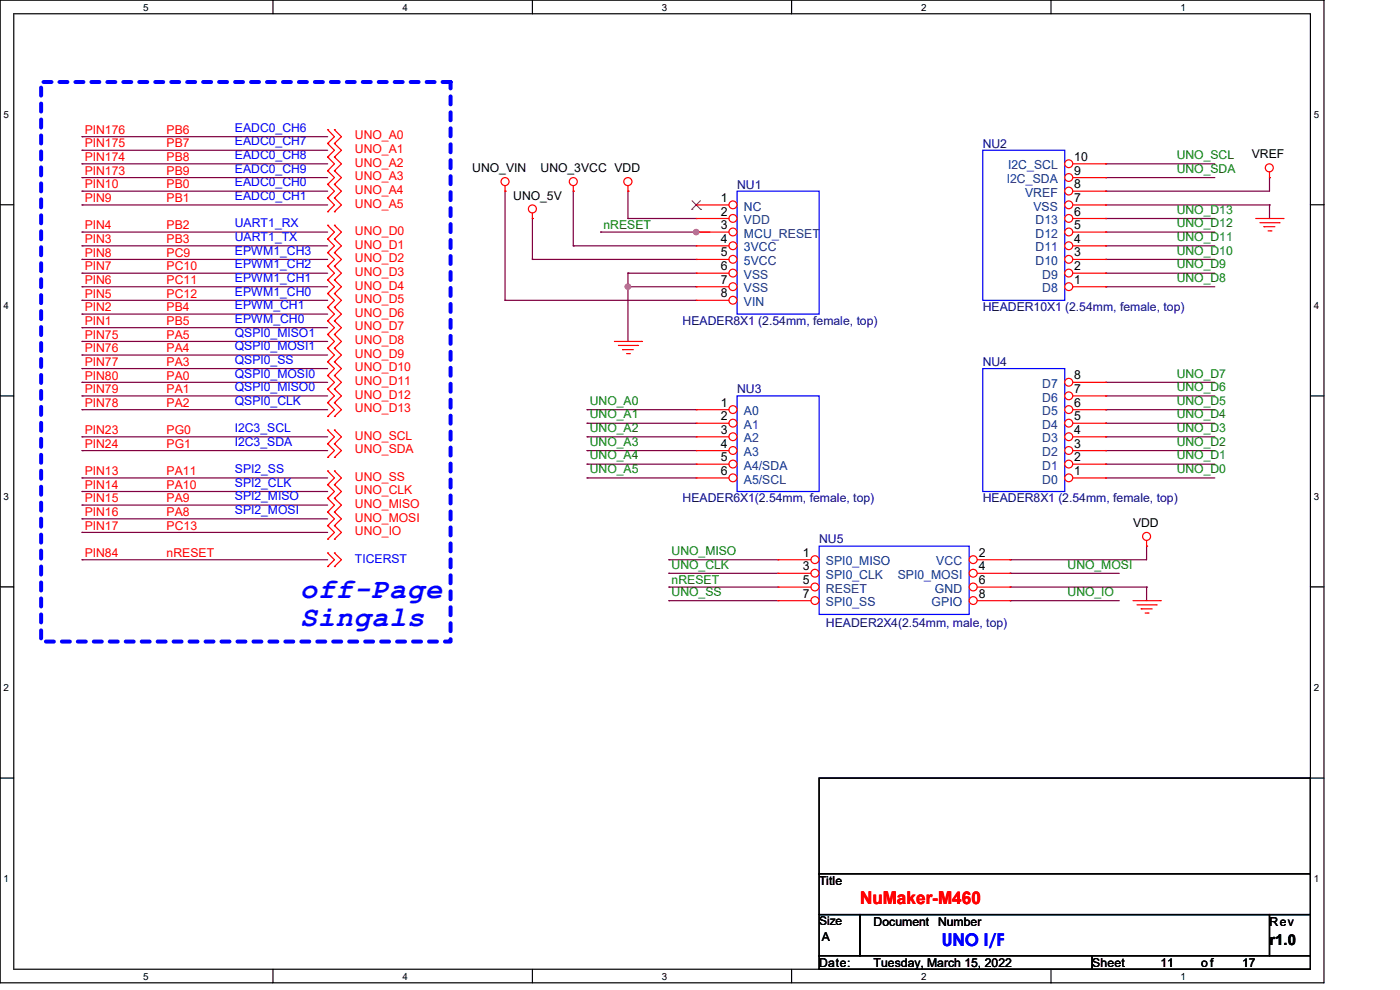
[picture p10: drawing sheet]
<svg xmlns="http://www.w3.org/2000/svg" width="297mm" height="210mm" viewBox="0 0 297 210" stroke-linecap="round" stroke-linejoin="round" font-family="sans-serif">
<path d="M0 0h280.9v208.5h-280.9zM2.9 2.9h275.1v202.7h-275.1z" fill="none" stroke="#000" stroke-width=".25"/>
<g fill="#fff">
<path d="M30.4 .3h1.1v2.4h-1.1z"/>
<path d="M30.4 205.9h1.1v2.3h-1.1z"/>
</g>
<path d="M57.9 0v2.9M57.9 205.6v2.9" fill="none" stroke="#000" stroke-width=".25"/>
<g fill="#fff">
<path d="M85.4 .3h1.1v2.4h-1.1z"/>
<path d="M85.4 205.9h1.1v2.3h-1.1z"/>
</g>
<path d="M112.9 0v2.9M112.9 205.6v2.9" fill="none" stroke="#000" stroke-width=".25"/>
<g fill="#fff">
<path d="M140.4 .3h1.2v2.4h-1.2z"/>
<path d="M140.4 205.9h1.2v2.3h-1.2z"/>
</g>
<path d="M167.9 0v2.9M167.9 205.6v2.9" fill="none" stroke="#000" stroke-width=".25"/>
<g fill="#fff">
<path d="M195.4 .3h1.2v2.4h-1.2z"/>
<path d="M195.4 205.9h1.2v2.3h-1.2z"/>
</g>
<path d="M223 0v2.9M223 205.6v2.9" fill="none" stroke="#000" stroke-width=".25"/>
<g fill="#fff">
<path d="M250.4 .3h1.2v2.4h-1.2z"/>
<path d="M250.4 205.9h1.2v2.3h-1.2z"/>
<path d="M.8 23.2h1.1v2.3h-1.1z"/>
<path d="M278.7 23.2h1.2v2.3h-1.2z"/>
<path d="M.8 63.7h1.1v2.3h-1.1z"/>
<path d="M278.7 63.7h1.2v2.3h-1.2z"/>
</g>
<path d="M0 43.4h2.9M278 43.4h2.9" fill="none" stroke="#000" stroke-width=".25"/>
<g fill="#fff">
<path d="M.8 104.2h1.1v2.4h-1.1z"/>
<path d="M278.7 104.2h1.2v2.4h-1.2z"/>
</g>
<path d="M0 84h2.9M278 84h2.9" fill="none" stroke="#000" stroke-width=".25"/>
<g fill="#fff">
<path d="M.8 144.7h1.1v2.4h-1.1z"/>
<path d="M278.7 144.7h1.2v2.4h-1.2z"/>
</g>
<path d="M0 124.5h2.9M278 124.5h2.9" fill="none" stroke="#000" stroke-width=".25"/>
<g fill="#fff">
<path d="M.8 185.3h1.1v2.3h-1.1z"/>
<path d="M278.7 185.3h1.2v2.3h-1.2z"/>
</g>
<path d="M0 165.1h2.9M173.8 165.1h104.2v20.2h-104.2zM278 165.1h2.9M173.8 185.3h104.2v8.7h-104.2zM173.8 194h8.7v8.7h-8.7zM182.5 194h86.8v8.7h-86.8zM269.3 194h8.7v8.7h-8.7zM173.8 202.7h57.9v2.9h-57.9zM231.7 202.7h46.3v2.9h-46.3z" fill="none" stroke="#000" stroke-width=".25"/>
<path d="M8.7 17.4h86.9v118.7h-86.9z" fill="none" stroke="#00f" stroke-width=".85" stroke-dasharray="1.7 1.7"/>
<g fill="none" stroke="#800040" stroke-width=".25">
<path d="M17.4 37.7h.1M17.4 34.8h.1M17.4 31.9h.1M17.4 29h.1M17.4 37.7h52.1M17.4 34.8h52.1M17.4 31.9h52.1M17.4 29h52.1M234.6 34.8h.1M234.6 37.7h.1M234.6 37.7h23.1M234.6 34.8h23.1"/>
<path d="M269.3 37.7h.1M269.3 37.7v2.9h-34.7M17.4 43.5h.1M17.4 40.6h.1M17.4 49.2h.1M17.4 52.2h.1M17.4 55h.1M17.4 58h.1M17.4 43.5h52.1M17.4 40.6h52.1M17.4 49.2h52.1M17.4 52.2h52.1"/>
<path d="M17.4 55h52.1M17.4 58h52.1M107.1 40.6h.1M107.1 40.6v23.1M112.9 55h.1M112.9 46.4h.1M112.9 55h34.8M112.9 46.4v8.6M121.6 52.2h.1M121.6 40.6h.1M121.6 52.2h26.1M121.6 40.6v11.6"/>
<path d="M127.4 49.2h.1M127.4 49.2h23.2M133.2 46.4h.1M133.2 40.6h.1M133.2 58h.1M133.2 58h14.5M133.2 46.4h14.5M133.2 40.6v5.8M133.2 58v14.4M147.7 49.2h.1M234.6 43.5h.1M234.6 46.4h.1"/>
<path d="M234.6 49.2h.1M234.6 52.2h.1M234.6 55h.1M234.6 58h.1M234.6 40.6h.1M234.6 43.5h34.7M234.6 49.2h23.1M234.6 52.2h23.1M234.6 55h23.1M234.6 58h23.1M234.6 46.4h23.1M269.3 43.5h.1"/>
<path d="M269.3 43.5v2.9M17.4 72.4h.1M17.4 75.3h.1M17.4 78.2h.1M17.4 60.8h.1M17.4 63.7h.1M17.4 66.6h.1M17.4 69.5h.1M17.4 72.4h52.1M17.4 75.3h52.1M17.4 78.2h52.1M17.4 60.8h52.1"/>
<path d="M17.4 63.7h52.1M17.4 66.6h52.1M17.4 69.5h52.1M107.1 63.7h.1M107.1 63.7h40.6M133.2 60.8h.1M133.2 60.8h14.5M234.6 60.8h.1M234.6 60.8h23.1M17.4 92.7h.1M17.4 95.6h.1M17.4 81.1h.1"/>
<path d="M17.4 84h.1M17.4 86.9h.1M17.4 92.7h52.1M17.4 95.6h52.1M17.4 81.1h52.1M17.4 84h52.1M17.4 86.9h52.1M124.5 86.9h.1M124.5 89.8h.1M124.5 92.7h.1M124.5 95.6h.1M124.5 98.5h.1"/>
<path d="M124.5 92.7h23.2M124.5 95.6h23.2M124.5 86.9h23.2M124.5 89.8h23.2M124.5 98.5h23.2M234.6 81.1h.1M234.6 84h.1M234.6 86.9h.1M234.6 89.8h.1M234.6 92.7h.1M234.6 95.6h.1M234.6 98.5h.1"/>
<path d="M234.6 92.7h23.1M234.6 95.6h23.1M234.6 81.1h23.1M234.6 84h23.1M234.6 86.9h23.1M234.6 89.8h23.1M234.6 98.5h23.1M17.4 101.4h.1M17.4 104.3h.1M17.4 107.1h.1M17.4 110.1h.1M17.4 112.9h.1"/>
<path d="M17.4 118.7h.1M17.4 101.4h52.1M17.4 104.3h52.1M17.4 107.1h52.1M17.4 110.1h52.1M17.4 112.9h52.1M17.4 118.7h52.1M124.5 101.4h.1M124.5 101.4h23.2M141.9 118.7h.1M141.9 118.7h23.2M214.3 118.7h.1"/>
<path d="M234.6 101.4h.1M234.6 101.4h23.1M243.2 115.9h.1M243.2 115.9v2.8h-28.9M141.9 121.6h.1M141.9 124.5h.1M141.9 127.4h.1M141.9 121.6h23.2M141.9 124.5h23.2M141.9 127.4h23.2M214.3 121.6h.1M214.3 124.5h.1"/>
<path d="M214.3 127.4h.1M214.3 121.6h23.1M214.3 124.5h28.9M214.3 127.4h23.1M243.2 124.5h.1M243.2 124.5v2.9"/>
</g>
<g fill="#f0f" stroke="#f0f" stroke-width=".25">
<circle cx="133.2" cy="60.8" r=".56"/>
<circle cx="147.7" cy="49.2" r=".56"/>
</g>
<g fill="none" stroke="#f00" stroke-width=".25">
<path d="M69.5 39.1h.1M69.5 36.2h.1M69.5 33.3h.1M69.5 30.4h.1M69.5 27.5h.1M69.5 39.1l1.5 1.5-1.5 1.4M69.5 36.2l1.5 1.5-1.5 1.4M69.5 33.3l1.5 1.5-1.5 1.4M69.5 30.4l1.5 1.5-1.5 1.4M69.5 27.5l1.5 1.5-1.5 1.4M71 39.1h.1M71 36.2h.1"/>
<path d="M71 33.3h.1M71 30.4h.1M71 27.5h.1M71 39.1l1.4 1.5-1.4 1.4M71 36.2l1.4 1.5-1.4 1.4M71 33.3l1.4 1.5-1.4 1.4M71 30.4l1.4 1.5-1.4 1.4M71 27.5l1.4 1.5-1.4 1.4M107.1 39.4v1.2M121.6 39.4v1.2M133.2 39.4v1.2M269.3 37.7h.1"/>
<path d="M269.3 36.5v1.2M69.5 42h.1M69.5 44.9h.1M69.5 50.7h.1M69.5 47.8h.1M69.5 53.6h.1M69.5 56.5h.1M69.5 59.4h.1M69.5 42l1.5 1.5-1.5 1.4M69.5 47.8l1.5 1.4-1.5 1.5M69.5 50.7l1.5 1.5-1.5 1.4M69.5 53.6l1.5 1.4-1.5 1.5"/>
<path d="M69.5 56.5l1.5 1.5-1.5 1.4M69.5 59.4l1.5 1.4-1.5 1.5M71 42h.1M71 44.9h.1M71 50.7h.1M71 47.8h.1M71 53.6h.1M71 56.5h.1M71 59.4h.1M71 42l1.4 1.5-1.4 1.4M71 47.8l1.4 1.4-1.4 1.5M71 50.7l1.4 1.5-1.4 1.4"/>
<path d="M71 53.6l1.4 1.4-1.4 1.5M71 56.5l1.4 1.5-1.4 1.4M71 59.4l1.4 1.4-1.4 1.5M107.1 40.6h.1M112.9 46.4h.1M112.9 45.2v1.2M121.6 40.6h.1M133.2 40.6h.1M266.4 46.4h5.8M267.3 47.2h4.1M268.1 48.1h.1M268.1 48.1h2.4"/>
<path d="M269 49h.6M269.6 49h.1M271.4 47.2h.1M272.2 46.4h.1M69.5 73.9h.1M69.5 71h.1M69.5 76.8h.1M69.5 79.7h.1M69.5 62.3h.1M69.5 65.2h.1M69.5 68.1h.1M69.5 71l1.5 1.4-1.5 1.5"/>
<path d="M69.5 73.9l1.5 1.4-1.5 1.5M69.5 76.8l1.5 1.4-1.5 1.5M69.5 62.3l1.5 1.4-1.5 1.5M69.5 65.2l1.5 1.4-1.5 1.5M69.5 68.1l1.5 1.4-1.5 1.5M69.5 79.7l1.5 1.4-1.5 1.4M71 73.9h.1M71 71h.1M71 76.8h.1M71 79.7h.1M71 62.3h.1M71 65.2h.1"/>
<path d="M71 68.1h.1M71 71l1.4 1.4-1.4 1.5M71 73.9l1.4 1.4-1.4 1.5M71 76.8l1.4 1.4-1.4 1.5M71 62.3l1.4 1.4-1.4 1.5M71 65.2l1.4 1.4-1.4 1.5M71 68.1l1.4 1.4-1.4 1.5M71 79.7l1.4 1.4-1.4 1.4M130.3 72.4h5.8M131.2 73.3h4.1M132.1 74.2h.1M132.1 74.2h2.3"/>
<path d="M132.9 75h.6M133.5 75h.1M135.3 73.3h.1M136.1 72.4h.1M69.5 99.9h.1M69.5 94.1h.1M69.5 91.2h.1M69.5 97h.1M69.5 82.5h.1M69.5 85.4h.1M69.5 88.3h.1M69.5 99.9l1.5 1.5-1.5 1.4"/>
<path d="M69.5 91.2l1.5 1.5-1.5 1.4M69.5 94.1l1.5 1.5-1.5 1.4M69.5 82.5l1.5 1.5-1.5 1.4M69.5 85.4l1.5 1.5-1.5 1.4M71 99.9h.1M71 94.1h.1M71 91.2h.1M71 97h.1M71 82.5h.1M71 85.4h.1M71 88.3h.1M71 99.9l1.4 1.5-1.4 1.4"/>
<path d="M71 91.2l1.4 1.5-1.4 1.4M71 94.1l1.4 1.5-1.4 1.4M71 82.5l1.4 1.5-1.4 1.4M71 85.4l1.4 1.5-1.4 1.4M69.5 102.8h.1M69.5 105.7h.1M69.5 108.6h.1M69.5 111.5h.1M69.5 114.4h.1M69.5 117.3h.1M69.5 102.8l1.5 1.5-1.5 1.4M69.5 105.7l1.5 1.4-1.5 1.5"/>
<path d="M69.5 108.6l1.5 1.5-1.5 1.4M69.5 111.5l1.5 1.4-1.5 1.5M69.5 117.3l1.5 1.4-1.5 1.5M71 102.8h.1M71 105.7h.1M71 108.6h.1M71 111.5h.1M71 114.4h.1M71 117.3h.1M71 102.8l1.4 1.5-1.4 1.4M71 105.7l1.4 1.4-1.4 1.5M71 108.6l1.4 1.5-1.4 1.4"/>
<path d="M71 111.5l1.4 1.4-1.4 1.5M71 117.3l1.4 1.4-1.4 1.5M243.2 115.9h.1M243.2 114.7v1.2M69.5 120.2h.1M71 120.2h.1M240.4 127.4h5.8M241.2 128.3h4.1M242.1 129.2h.1M242.1 129.2h2.3M243 130h.5M243.5 130h.1"/>
<path d="M245.3 128.3h.1M246.2 127.4h.1"/>
<circle cx="107.1" cy="38.5" r=".85"/>
<circle cx="121.6" cy="38.5" r=".85"/>
<circle cx="133.2" cy="38.5" r=".86"/>
<circle cx="269.3" cy="35.6" r=".85"/>
<circle cx="112.9" cy="44.3" r=".85"/>
<circle cx="243.2" cy="113.8" r=".85"/>
</g>
<path d="M208.5 78.2h17.4v26.1h-17.4z" fill="none" stroke="#00f" stroke-width=".25"/>
<circle cx="226.7" cy="101.4" r=".84" fill="#fff" stroke="#f00" stroke-width=".25"/>
<path d="M227.6 101.4h7M234.6 101.4h.1" fill="none" stroke="#f00" stroke-width=".25"/>
<circle cx="226.7" cy="98.5" r=".84" fill="#fff" stroke="#f00" stroke-width=".25"/>
<path d="M227.6 98.5h7M234.6 98.5h.1" fill="none" stroke="#f00" stroke-width=".25"/>
<circle cx="226.7" cy="95.6" r=".84" fill="#fff" stroke="#f00" stroke-width=".25"/>
<path d="M227.6 95.6h7M234.6 95.6h.1" fill="none" stroke="#f00" stroke-width=".25"/>
<circle cx="226.7" cy="92.7" r=".84" fill="#fff" stroke="#f00" stroke-width=".25"/>
<path d="M227.6 92.7h7M234.6 92.7h.1" fill="none" stroke="#f00" stroke-width=".25"/>
<circle cx="226.7" cy="89.8" r=".84" fill="#fff" stroke="#f00" stroke-width=".25"/>
<path d="M227.6 89.8h7M234.6 89.8h.1" fill="none" stroke="#f00" stroke-width=".25"/>
<circle cx="226.7" cy="86.9" r=".84" fill="#fff" stroke="#f00" stroke-width=".25"/>
<path d="M227.6 86.9h7M234.6 86.9h.1" fill="none" stroke="#f00" stroke-width=".25"/>
<circle cx="226.7" cy="84" r=".84" fill="#fff" stroke="#f00" stroke-width=".25"/>
<path d="M227.6 84h7M234.6 84h.1" fill="none" stroke="#f00" stroke-width=".25"/>
<circle cx="226.7" cy="81.1" r=".84" fill="#fff" stroke="#f00" stroke-width=".25"/>
<path d="M227.6 81.1h7M234.6 81.1h.1" fill="none" stroke="#f00" stroke-width=".25"/>
<path d="M156.4 84h17.4v20.3h-17.4z" fill="none" stroke="#00f" stroke-width=".25"/>
<circle cx="155.5" cy="86.9" r=".84" fill="#fff" stroke="#f00" stroke-width=".25"/>
<path d="M147.7 86.9h.1M147.7 86.9h6.9" fill="none" stroke="#f00" stroke-width=".25"/>
<circle cx="155.5" cy="89.8" r=".84" fill="#fff" stroke="#f00" stroke-width=".25"/>
<path d="M147.7 89.8h.1M147.7 89.8h6.9" fill="none" stroke="#f00" stroke-width=".25"/>
<circle cx="155.5" cy="92.7" r=".84" fill="#fff" stroke="#f00" stroke-width=".25"/>
<path d="M147.7 92.7h.1M147.7 92.7h6.9" fill="none" stroke="#f00" stroke-width=".25"/>
<circle cx="155.5" cy="95.6" r=".84" fill="#fff" stroke="#f00" stroke-width=".25"/>
<path d="M147.7 95.6h.1M147.7 95.6h6.9" fill="none" stroke="#f00" stroke-width=".25"/>
<circle cx="155.5" cy="98.5" r=".84" fill="#fff" stroke="#f00" stroke-width=".25"/>
<path d="M147.7 98.5h.1M147.7 98.5h6.9" fill="none" stroke="#f00" stroke-width=".25"/>
<circle cx="155.5" cy="101.4" r=".84" fill="#fff" stroke="#f00" stroke-width=".25"/>
<path d="M147.7 101.4h.1M147.7 101.4h6.9" fill="none" stroke="#f00" stroke-width=".25"/>
<path d="M173.8 115.9h31.8v14.4h-31.8z" fill="none" stroke="#00f" stroke-width=".25"/>
<circle cx="172.9" cy="118.7" r=".84" fill="#fff" stroke="#f00" stroke-width=".25"/>
<path d="M165.1 118.7h.1M165.1 118.7h6.9" fill="none" stroke="#f00" stroke-width=".25"/>
<circle cx="206.5" cy="118.7" r=".84" fill="#fff" stroke="#f00" stroke-width=".25"/>
<path d="M207.3 118.7h7M214.3 118.7h.1" fill="none" stroke="#f00" stroke-width=".25"/>
<circle cx="172.9" cy="121.6" r=".84" fill="#fff" stroke="#f00" stroke-width=".25"/>
<path d="M165.1 121.6h.1M165.1 121.6h6.9" fill="none" stroke="#f00" stroke-width=".25"/>
<circle cx="206.5" cy="121.6" r=".84" fill="#fff" stroke="#f00" stroke-width=".25"/>
<path d="M207.3 121.6h7M214.3 121.6h.1" fill="none" stroke="#f00" stroke-width=".25"/>
<circle cx="172.9" cy="124.5" r=".84" fill="#fff" stroke="#f00" stroke-width=".25"/>
<path d="M165.1 124.5h.1M165.1 124.5h6.9" fill="none" stroke="#f00" stroke-width=".25"/>
<circle cx="206.5" cy="124.5" r=".84" fill="#fff" stroke="#f00" stroke-width=".25"/>
<path d="M207.3 124.5h7M214.3 124.5h.1" fill="none" stroke="#f00" stroke-width=".25"/>
<circle cx="172.9" cy="127.4" r=".84" fill="#fff" stroke="#f00" stroke-width=".25"/>
<path d="M165.1 127.4h.1M165.1 127.4h6.9" fill="none" stroke="#f00" stroke-width=".25"/>
<circle cx="206.5" cy="127.4" r=".84" fill="#fff" stroke="#f00" stroke-width=".25"/>
<path d="M207.3 127.4h7M214.3 127.4h.1" fill="none" stroke="#f00" stroke-width=".25"/>
<path d="M208.5 31.9h17.4v31.8h-17.4z" fill="none" stroke="#00f" stroke-width=".25"/>
<circle cx="226.7" cy="60.8" r=".84" fill="#fff" stroke="#f00" stroke-width=".25"/>
<path d="M227.6 60.8h7M234.6 60.8h.1" fill="none" stroke="#f00" stroke-width=".25"/>
<circle cx="226.7" cy="57.9" r=".84" fill="#fff" stroke="#f00" stroke-width=".25"/>
<path d="M227.6 58h7M234.6 58h.1" fill="none" stroke="#f00" stroke-width=".25"/>
<circle cx="226.7" cy="55" r=".84" fill="#fff" stroke="#f00" stroke-width=".25"/>
<path d="M227.6 55h7M234.6 55h.1" fill="none" stroke="#f00" stroke-width=".25"/>
<circle cx="226.7" cy="52.1" r=".84" fill="#fff" stroke="#f00" stroke-width=".25"/>
<path d="M227.6 52.2h7M234.6 52.2h.1" fill="none" stroke="#f00" stroke-width=".25"/>
<circle cx="226.7" cy="49.2" r=".84" fill="#fff" stroke="#f00" stroke-width=".25"/>
<path d="M227.6 49.2h7M234.6 49.2h.1" fill="none" stroke="#f00" stroke-width=".25"/>
<circle cx="226.7" cy="46.3" r=".84" fill="#fff" stroke="#f00" stroke-width=".25"/>
<path d="M227.6 46.4h7M234.6 46.4h.1" fill="none" stroke="#f00" stroke-width=".25"/>
<circle cx="226.7" cy="43.5" r=".84" fill="#fff" stroke="#f00" stroke-width=".25"/>
<path d="M227.6 43.5h7M234.6 43.5h.1" fill="none" stroke="#f00" stroke-width=".25"/>
<circle cx="226.7" cy="40.5" r=".84" fill="#fff" stroke="#f00" stroke-width=".25"/>
<path d="M227.6 40.6h7M234.6 40.6h.1" fill="none" stroke="#f00" stroke-width=".25"/>
<circle cx="226.7" cy="37.7" r=".84" fill="#fff" stroke="#f00" stroke-width=".25"/>
<path d="M227.6 37.7h7M234.6 37.7h.1" fill="none" stroke="#f00" stroke-width=".25"/>
<circle cx="226.7" cy="34.7" r=".84" fill="#fff" stroke="#f00" stroke-width=".25"/>
<path d="M227.6 34.8h7M234.6 34.8h.1" fill="none" stroke="#f00" stroke-width=".25"/>
<path d="M156.4 40.6h17.4v26h-17.4z" fill="none" stroke="#00f" stroke-width=".25"/>
<circle cx="155.5" cy="43.5" r=".84" fill="#fff" stroke="#f00" stroke-width=".25"/>
<path d="M147.7 43.5h.1M147.7 43.5h6.9" fill="none" stroke="#f00" stroke-width=".25"/>
<path d="M146.8 44.4h.1M146.8 42.6l1.8 1.8M148.6 42.6l-1.8 1.8M148.6 44.4h.1" fill="none" stroke="#804000" stroke-width=".21"/>
<circle cx="155.5" cy="46.3" r=".84" fill="#fff" stroke="#f00" stroke-width=".25"/>
<path d="M147.7 46.4h.1M147.7 46.4h6.9" fill="none" stroke="#f00" stroke-width=".25"/>
<circle cx="155.5" cy="49.2" r=".84" fill="#fff" stroke="#f00" stroke-width=".25"/>
<path d="M147.7 49.2h.1M147.7 49.2h6.9" fill="none" stroke="#f00" stroke-width=".25"/>
<circle cx="155.5" cy="52.1" r=".84" fill="#fff" stroke="#f00" stroke-width=".25"/>
<path d="M147.7 52.2h.1M147.7 52.2h6.9" fill="none" stroke="#f00" stroke-width=".25"/>
<circle cx="155.5" cy="55" r=".84" fill="#fff" stroke="#f00" stroke-width=".25"/>
<path d="M147.7 55h.1M147.7 55h6.9" fill="none" stroke="#f00" stroke-width=".25"/>
<circle cx="155.5" cy="57.9" r=".84" fill="#fff" stroke="#f00" stroke-width=".25"/>
<path d="M147.7 58h.1M147.7 58h6.9" fill="none" stroke="#f00" stroke-width=".25"/>
<circle cx="155.5" cy="60.8" r=".84" fill="#fff" stroke="#f00" stroke-width=".25"/>
<path d="M147.7 60.8h.1M147.7 60.8h6.9" fill="none" stroke="#f00" stroke-width=".25"/>
<circle cx="155.5" cy="63.7" r=".84" fill="#fff" stroke="#f00" stroke-width=".25"/>
<path d="M147.7 63.7h.1M147.7 63.7h6.9" fill="none" stroke="#f00" stroke-width=".25"/>
<g fill="#f0f" stroke="#f0f" stroke-width=".25">
<circle cx="133.2" cy="60.8" r=".56"/>
<circle cx="147.7" cy="49.2" r=".56"/>
</g>
<g font-size="6.1" fill="#00f">
<text x="63.7" y="126.8">off-Page</text>
<text x="63.7" y="132.8">Singals</text>
</g>
<text font-size="3.7" fill="#f00" x="182.5" y="191.7">NuMaker-M460</text>
<text font-size="3.7" fill="#00f" x="199.8" y="200.6">UNO I/F</text>
<text font-size="3.2" x="269.3" y="200.4">r1.0</text>
<g font-size="2.6" fill="#f00">
<text x="18" y="28.4">PIN176</text>
<text x="35.3" y="28.4">PB6</text>
<text x="75.3" y="29.6">UNO_A0</text>
<text x="18" y="34.2">PIN174</text>
<text x="18" y="31.3">PIN175</text>
<text x="35.3" y="34.2">PB8</text>
<text x="35.3" y="31.3">PB7</text>
<text x="75.3" y="35.3">UNO_A2</text>
<text x="75.3" y="32.5">UNO_A1</text>
<text x="18" y="40">PIN10</text>
<text x="18" y="37.1">PIN173</text>
<text x="35.3" y="40">PB0</text>
<text x="35.3" y="37.1">PB9</text>
<text x="75.3" y="41.1">UNO_A4</text>
<text x="75.3" y="38.3">UNO_A3</text>
<text x="18" y="42.9">PIN9</text>
<text x="35.3" y="42.9">PB1</text>
<text x="75.3" y="44.1">UNO_A5</text>
<text x="18" y="48.6">PIN4</text>
<text x="18" y="51.6">PIN3</text>
<text x="35.3" y="48.6">PB2</text>
<text x="35.3" y="51.6">PB3</text>
<text x="75.3" y="49.8">UNO_D0</text>
<text x="75.3" y="52.7">UNO_D1</text>
<text x="18" y="54.4">PIN8</text>
<text x="18" y="57.4">PIN7</text>
<text x="35.3" y="54.4">PC9</text>
<text x="35.3" y="57.4">PC10</text>
<text x="75.3" y="55.6">UNO_D2</text>
<text x="75.3" y="58.5">UNO_D3</text>
<text x="18" y="60.2">PIN6</text>
<text x="18" y="63.1">PIN5</text>
<text x="35.3" y="60.2">PC11</text>
<text x="35.3" y="63.1">PC12</text>
<text x="75.3" y="61.4">UNO_D4</text>
<text x="75.3" y="64.3">UNO_D5</text>
<text x="18" y="71.8">PIN75</text>
<text x="18" y="66">PIN2</text>
<text x="18" y="68.9">PIN1</text>
<text x="35.3" y="71.8">PA5</text>
<text x="35.3" y="66">PB4</text>
<text x="35.3" y="68.9">PB5</text>
<text x="75.3" y="67.2">UNO_D6</text>
<text x="75.3" y="70.1">UNO_D7</text>
<text x="18" y="74.7">PIN76</text>
<text x="18" y="77.6">PIN77</text>
<text x="35.3" y="74.7">PA4</text>
<text x="35.3" y="77.6">PA3</text>
<text x="75.3" y="73">UNO_D8</text>
<text x="75.3" y="75.9">UNO_D9</text>
<text x="18" y="80.5">PIN80</text>
<text x="18" y="83.4">PIN79</text>
<text x="35.3" y="80.5">PA0</text>
<text x="35.3" y="83.4">PA1</text>
<text x="75.3" y="78.8">UNO_D10</text>
<text x="75.3" y="81.7">UNO_D11</text>
<text x="18" y="86.3">PIN78</text>
<text x="35.3" y="86.3">PA2</text>
<text x="75.3" y="84.6">UNO_D12</text>
<text x="75.3" y="87.5">UNO_D13</text>
<text x="18" y="92.1">PIN23</text>
<text x="18" y="95">PIN24</text>
<text x="35.3" y="92.1">PG0</text>
<text x="35.3" y="95">PG1</text>
<text x="75.3" y="93.3">UNO_SCL</text>
<text x="18" y="100.8">PIN13</text>
<text x="35.3" y="100.8">PA11</text>
<text x="75.3" y="102">UNO_SS</text>
<text x="75.3" y="96.2">UNO_SDA</text>
<text x="18" y="103.7">PIN14</text>
<text x="18" y="106.6">PIN15</text>
<text x="35.3" y="103.7">PA10</text>
<text x="35.3" y="106.6">PA9</text>
<text x="75.3" y="104.9">UNO_CLK</text>
<text x="75.3" y="107.7">UNO_MISO</text>
<text x="18" y="109.5">PIN16</text>
<text x="18" y="112.4">PIN17</text>
<text x="35.3" y="109.5">PA8</text>
<text x="35.3" y="112.4">PC13</text>
<text x="75.3" y="110.7">UNO_MOSI</text>
<text x="75.3" y="113.5">UNO_IO</text>
<text x="18" y="118.2">PIN84</text>
<text x="35.3" y="118.2">nRESET</text>
</g>
<g font-size="2.6" fill="#00f">
<text x="49.8" y="28">EADC0_CH6</text>
<text x="49.8" y="33.7">EADC0_CH8</text>
<text x="49.8" y="30.9">EADC0_CH7</text>
<text x="49.8" y="39.5">EADC0_CH0</text>
<text x="49.8" y="36.7">EADC0_CH9</text>
<text x="49.8" y="42.5">EADC0_CH1</text>
<text x="49.8" y="48.2">UART1_RX</text>
<text x="49.8" y="51.1">UART1_TX</text>
<text x="49.8" y="54">EPWM1_CH3</text>
<text x="49.8" y="56.9">EPWM1_CH2</text>
<text x="49.8" y="59.8">EPWM1_CH1</text>
<text x="49.8" y="62.7">EPWM1_CH0</text>
<text x="49.8" y="65.6">EPWM_CH1</text>
<text x="49.8" y="71.4">QSPI0_MISO1</text>
<text x="49.8" y="68.5">EPWM_CH0</text>
<text x="49.8" y="74.3">QSPI0_MOSI1</text>
<text x="49.8" y="77.2">QSPI0_SS</text>
<text x="49.8" y="80.1">QSPI0_MOSI0</text>
<text x="49.8" y="83">QSPI0_MISO0</text>
<text x="49.8" y="85.9">QSPI0_CLK</text>
<text x="49.8" y="91.7">I2C3_SCL</text>
<text x="49.8" y="94.6">I2C3_SDA</text>
<text x="49.8" y="100.4">SPI2_SS</text>
<text x="49.8" y="103.3">SPI2_CLK</text>
<text x="49.8" y="106.1">SPI2_MISO</text>
<text x="49.8" y="109.1">SPI2_MOSI</text>
<text x="75.3" y="119.3">TICERST</text>
</g>
<g font-size="2.6" fill="#000080">
<text x="208.5" y="31.3">NU2</text>
<text x="156.4" y="40">NU1</text>
<text x="144.8" y="69">HEADER8X1 (2.54mm, female, top)</text>
<text x="208.5" y="66">HEADER10X1 (2.54mm, female, top)</text>
<text x="208.5" y="77.6">NU4</text>
<text x="156.4" y="83.4">NU3</text>
<text x="144.8" y="106.6">HEADER6X1(2.54mm, female, top)</text>
<text x="208.5" y="106.6">HEADER8X1 (2.54mm, female, top)</text>
<text x="173.8" y="115.3">NU5</text>
<text x="175.2" y="132.9">HEADER2X4(2.54mm, male, top)</text>
</g>
<g font-size="2.6" fill="#004080">
<text x="213.9" y="35.9">I2C_SCL</text>
<text x="213.6" y="38.9">I2C_SDA</text>
<text x="217.5" y="41.7">VREF</text>
<text x="157.8" y="44.7">NC</text>
<text x="157.8" y="47.5">VDD</text>
<text x="219.2" y="44.7">VSS</text>
<text x="219.7" y="47.5">D13</text>
<text x="157.8" y="50.4">MCU_RESET</text>
<text x="157.8" y="53.3">3VCC</text>
<text x="219.7" y="53.3">D11</text>
<text x="219.7" y="50.4">D12</text>
<text x="157.8" y="56.2">5VCC</text>
<text x="157.8" y="59.1">VSS</text>
<text x="219.7" y="56.2">D10</text>
<text x="221.1" y="59.1">D9</text>
<text x="157.8" y="62">VSS</text>
<text x="157.8" y="64.9">VIN</text>
<text x="221.1" y="62">D8</text>
<text x="221.1" y="82.3">D7</text>
<text x="157.8" y="88.1">A0</text>
<text x="221.1" y="88.1">D5</text>
<text x="221.1" y="85.2">D6</text>
<text x="157.8" y="91">A1</text>
<text x="157.8" y="93.9">A2</text>
<text x="221.1" y="93.9">D3</text>
<text x="221.1" y="91">D4</text>
<text x="157.8" y="96.8">A3</text>
<text x="157.8" y="99.7">A4/SDA</text>
<text x="221.1" y="99.7">D1</text>
<text x="221.1" y="96.8">D2</text>
<text x="157.8" y="102.6">A5/SCL</text>
<text x="221.1" y="102.6">D0</text>
<text x="175.2" y="119.9">SPI0_MISO</text>
<text x="198.6" y="119.9">VCC</text>
<text x="175.2" y="122.8">SPI0_CLK</text>
<text x="175.2" y="125.7">RESET</text>
<text x="190.5" y="122.8">SPI0_MOSI</text>
<text x="198.3" y="125.7">GND</text>
<text x="175.2" y="128.6">SPI0_SS</text>
<text x="197.7" y="128.6">GPIO</text>
</g>
<g font-size="2.6">
<text x="227.9" y="34.1">10</text>
<text x="265.6" y="33.6">VREF</text>
<text x="100.2" y="36.5">UNO_VIN</text>
<text x="114.7" y="36.5">UNO_3VCC VDD</text>
<text x="227.9" y="39.9">8</text>
<text x="227.9" y="37">9</text>
<text x="108.9" y="42.3">UNO_5V</text>
<text x="152.9" y="42.8">1</text>
<text x="152.9" y="45.7">2</text>
<text x="227.9" y="45.7">6</text>
<text x="227.9" y="42.8">7</text>
<text x="152.9" y="48.6">3</text>
<text x="152.9" y="51.5">4</text>
<text x="227.9" y="51.5">4</text>
<text x="227.9" y="48.6">5</text>
<text x="152.9" y="54.4">5</text>
<text x="152.9" y="57.3">6</text>
<text x="227.9" y="57.3">2</text>
<text x="227.9" y="54.4">3</text>
<text x="152.9" y="60.2">7</text>
<text x="152.9" y="63.1">8</text>
<text x="227.9" y="60.2">1</text>
<text x="227.9" y="83.4">7</text>
<text x="227.9" y="80.5">8</text>
<text x="152.9" y="86.3">1</text>
<text x="152.9" y="89.2">2</text>
<text x="227.9" y="89.2">5</text>
<text x="227.9" y="86.3">6</text>
<text x="152.9" y="92">3</text>
<text x="152.9" y="95">4</text>
<text x="227.9" y="95">3</text>
<text x="227.9" y="92">4</text>
<text x="152.9" y="97.8">5</text>
<text x="152.9" y="100.8">6</text>
<text x="227.9" y="100.8">1</text>
<text x="227.9" y="97.8">2</text>
<text x="240.4" y="111.8">VDD</text>
<text x="170.3" y="118.1">1</text>
<text x="207.6" y="118.1">2</text>
<text x="170.3" y="121">3</text>
<text x="170.3" y="123.9">5</text>
<text x="207.6" y="121">4</text>
<text x="207.6" y="123.9">6</text>
<text x="170.3" y="126.8">7</text>
<text x="207.6" y="126.8">8</text>
<text x="173.8" y="187.7">Title</text>
<text x="185.3" y="196.3">Document</text>
<text x="199" y="196.3">Number</text>
<text x="269.3" y="196.3">Rev</text>
<text x="174.3" y="199.6">A</text>
<text x="173.8" y="205.1">Date:</text>
<text x="185.3" y="205.1">Tuesday, March 15, 2022</text>
<text x="231.7" y="205.1">Sheet</text>
<text x="246.2" y="205.1">11</text>
<text x="254.8" y="205.1">of</text>
<text x="263.5" y="205.1">17</text>
</g>
<g font-size="2.6" fill="#008000">
<text x="249.6" y="33.7">UNO_SCL</text>
<text x="249.6" y="36.7">UNO_SDA</text>
<text x="249.6" y="45.3">UNO_D13</text>
<text x="128" y="48.6">nRESET</text>
<text x="249.6" y="48.2">UNO_D12</text>
<text x="249.6" y="51.1">UNO_D11</text>
<text x="249.6" y="54">UNO_D10</text>
<text x="249.6" y="56.9">UNO_D9</text>
<text x="249.6" y="59.8">UNO_D8</text>
<text x="249.6" y="80.1">UNO_D7</text>
<text x="249.6" y="83">UNO_D6</text>
<text x="125.1" y="85.9">UNO_A0</text>
<text x="125.1" y="88.8">UNO_A1</text>
<text x="249.6" y="85.9">UNO_D5</text>
<text x="249.6" y="88.8">UNO_D4</text>
<text x="125.1" y="91.7">UNO_A2</text>
<text x="125.1" y="94.6">UNO_A3</text>
<text x="249.6" y="91.7">UNO_D3</text>
<text x="249.6" y="94.6">UNO_D2</text>
<text x="125.1" y="97.5">UNO_A4</text>
<text x="125.1" y="100.4">UNO_A5</text>
<text x="249.6" y="97.5">UNO_D1</text>
<text x="249.6" y="100.4">UNO_D0</text>
<text x="142.5" y="117.7">UNO_MISO</text>
<text x="142.5" y="120.6">UNO_CLK</text>
<text x="142.5" y="124">nRESET</text>
<text x="226.5" y="120.6">UNO_MOSI</text>
<text x="142.5" y="126.4">UNO_SS</text>
<text x="226.5" y="126.4">UNO_IO</text>
</g>
<text font-size="2.5" x="173.8" y="196.3">Size</text>
<g font-size="2.1">
<text x="30.4" y="2.2">5</text>
<text x="85.4" y="2.2">4</text>
<text x="140.4" y="2.2">3</text>
<text x="195.4" y="2.2">2</text>
<text x="250.4" y="2.2">1</text>
<text x=".8" y="25.1">5</text>
<text x="278.7" y="25.1">5</text>
<text x=".8" y="65.6">4</text>
<text x="278.7" y="65.6">4</text>
<text x=".8" y="106.1">3</text>
<text x="278.7" y="106.1">3</text>
<text x=".8" y="146.6">2</text>
<text x="278.7" y="146.6">2</text>
<text x=".8" y="187.2">1</text>
<text x="278.7" y="187.2">1</text>
<text x="30.4" y="207.8">5</text>
<text x="85.4" y="207.8">4</text>
<text x="140.4" y="207.8">3</text>
<text x="195.4" y="207.8">2</text>
<text x="250.4" y="207.8">1</text>
</g>
</svg>
